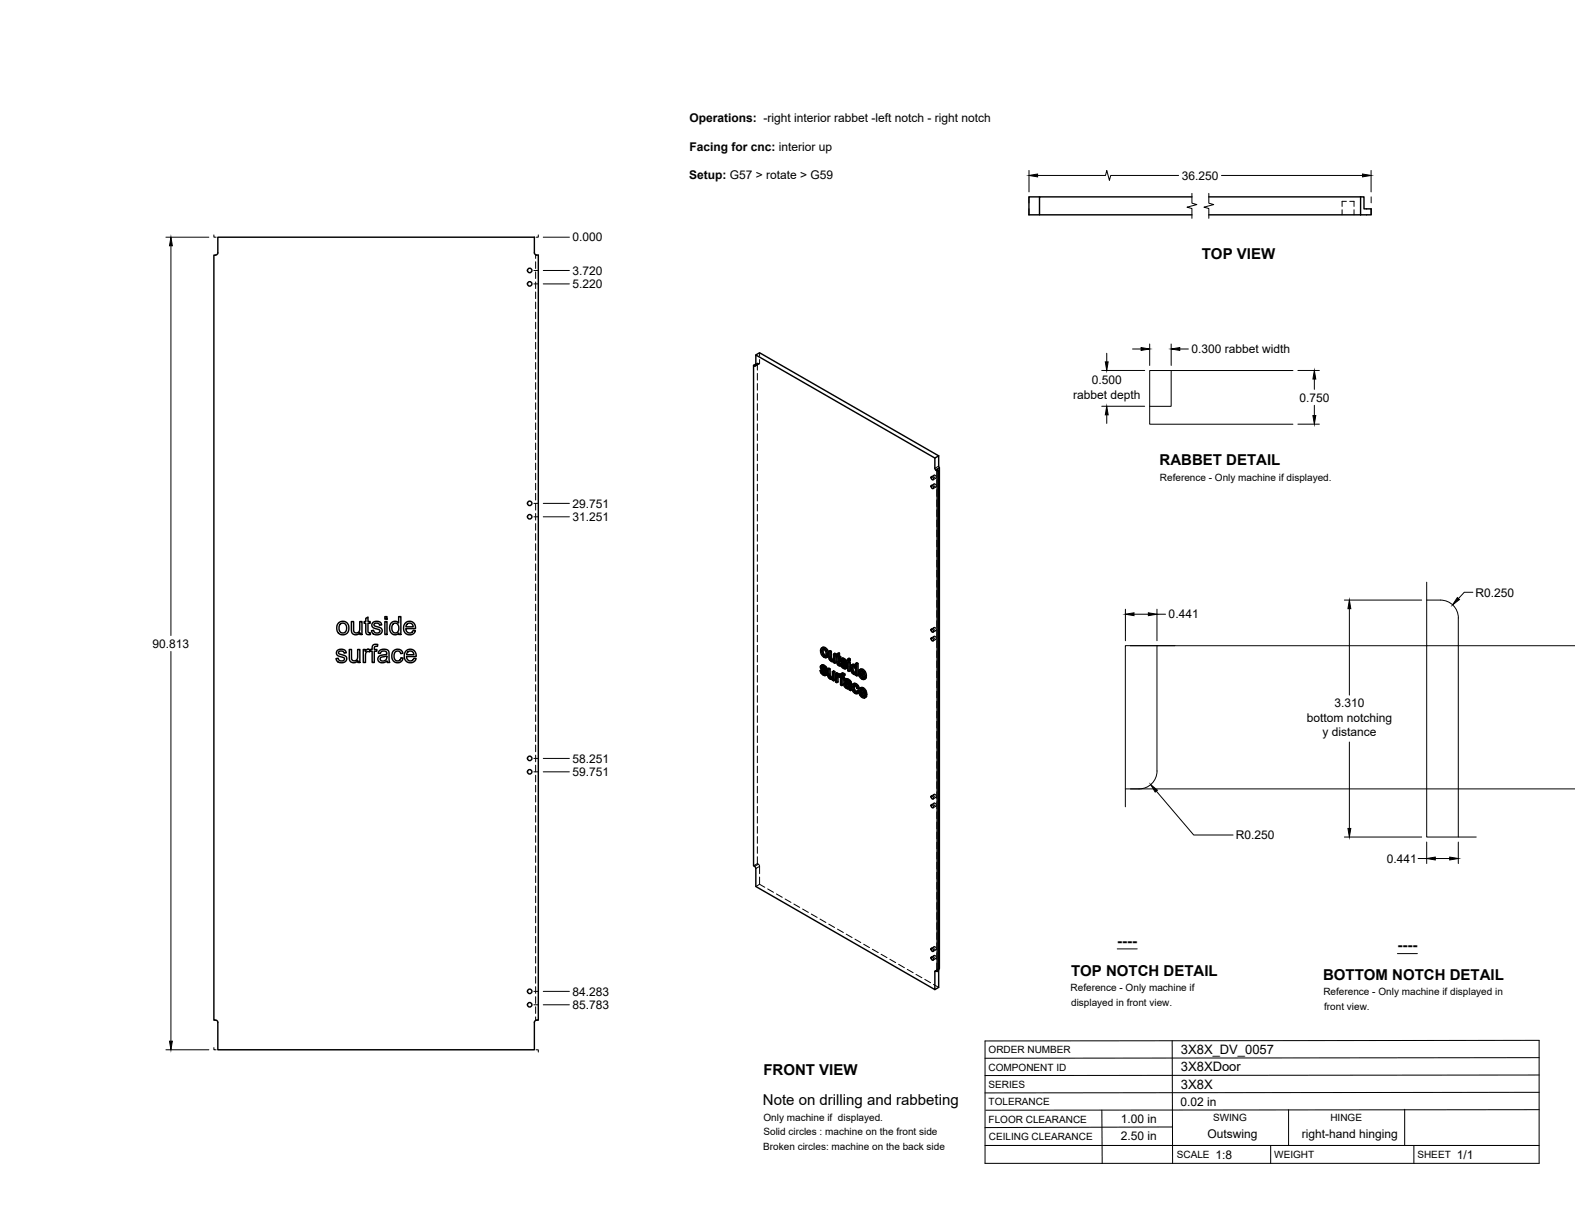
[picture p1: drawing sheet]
<svg xmlns="http://www.w3.org/2000/svg" width="559mm" height="432mm" viewBox="0 0 559 432" stroke-linecap="round" stroke-linejoin="round" font-family="sans-serif">
<!-- layer: Visible -->
<g fill="none" stroke="#000" stroke-width=".51">
<path d="M368.8 69.9h-3.7v6.3h57.8M422.9 69.9h-54.1v6.3M428.9 76.2h53.8M428.9 69.9h53.8M482.7 69.9h1.2v4.2h2.6v2.1h-3.8M482.7 69.9v6.3M76.5 90.5h-.6v271.5h.6M76.5 90.5l.6-.2 .2-.6v-5.5h112.3l.1 5.8 .4 .4 .9 .1v271.5h-.9l-.5 .7v9.8h-112.3v-9.7l-.2-.6-.6-.2M268.2 125.9l1.3-.7 63.5 36.5M268.2 129.2l-.8 .4M330.4 172.3l.6 .2 .2 .8-.7-.2zM330.4 169.2l.6 .2 .2 .8-.7-.2z"/>
<path d="M331.7 162.5l-63.5-36.6v3.7l-.3 .3-.5-.3v177.6l.3 .2M332.4 166.5l.5 .4M332.5 167.1v177.6l-.4-.2M332.9 166.9l-.4 .2-.4-.2M332.9 166.9v177.5l-.4 .3M333 161.7l-1.3 .8v3.7l.4 .7M333 161.7v3.7l.3 .6M333.3 166l-.9 .5M333.3 166v177.7l-.4 .2M129.8 219.4l.8-.5v1.6h.7v.6h-.7v2.9l.2 .5h.5l.1 .6a1.14 1.14 0 0 1-1.3-.1 1.14 1.14 0 0 1-.3-1.2v-2.7h-.6v-.6h.6zM136.5 218.8h.8v.9h-.8zM119.7 230.8l.8-.4a1.7 1.7 0 0 1 2.4 1.2l-.8 .1a.96 .96 0 0 0-1-.8 .96 .96 0 0 0-.9 1l1 .4a1.53 1.53 0 0 1 1.8 1.8 2.03 2.03 0 0 1-2 1.1 2.03 2.03 0 0 1-1.8-1.5l.8-.1a1.08 1.08 0 0 0 1.1 1 1.08 1.08 0 0 0 1-1.1l-.4-.3a2.24 2.24 0 0 1-2.3-1.3z"/>
<path d="M120.2 220.9l.7-.4a2.33 2.33 0 0 1 2.9 2.8 2.33 2.33 0 0 1-3.7 1.3 2.88 2.88 0 0 1 .1-3.7zM120.6 221.5l.7-.4a1.73 1.73 0 0 1 1.7 1.8 1.73 1.73 0 0 1-1.7 1.7l-.3-.2a2.21 2.21 0 0 1-.4-2.9zM123.9 230.4h.8v2.6a1.15 1.15 0 0 0 1.2 1.5 1.15 1.15 0 0 0 1-1.6v-2.5h.8v4.7h-.7v-.7a1.65 1.65 0 0 1-2 .7 1.65 1.65 0 0 1-1.1-1.8zM124.7 220.5h.8v2.6a1.15 1.15 0 0 0 1.1 1.5 1.15 1.15 0 0 0 1-1.6v-2.5h.8v4.6h-.7v-.6a1.65 1.65 0 0 1-1.9 .7 1.65 1.65 0 0 1-1.1-1.8zM128.9 230.4h.7v.7a1.11 1.11 0 0 1 1.7-.5l.7-.2v-.4a1.31 1.31 0 0 1 .6-1.3 1.31 1.31 0 0 1 1.4 0l-.1 .6a.74 .74 0 0 0-1.1 .7v.4h.9v.7h-.9v4h-.8v-4h-.7v-.4l-.2 .6a.84 .84 0 0 0-.9-.1 .84 .84 0 0 0-.5 .8v3.1h-.8zM132.3 220.9l.8-.4a1.7 1.7 0 0 1 2.3 1.2l-.7 .1a.96 .96 0 0 0-1-.8 .96 .96 0 0 0-.9 .9l.6 .4a1.95 1.95 0 0 1 2.2 1.3 1.95 1.95 0 0 1-1.8 1.6 1.95 1.95 0 0 1-2-1.4l.7-.2a1.1 1.1 0 0 0 1.2 1 1.1 1.1 0 0 0 1-1l-.4-.3a2.21 2.21 0 0 1-2.4-1.3zM134.5 231a2.17 2.17 0 0 1 3.5 .4l.3 3.7h-.8l-.2-.6a1.76 1.76 0 0 1-1.9 .7 1.76 1.76 0 0 1-1.3-1.6v-.2a1.71 1.71 0 0 1 1.7-1l.4-.1a.72 .72 0 0 0 1-.6 .72 .72 0 0 0-.9-.7l-1 .2-.4 .7-.7-.1zM135 233.4l2.2-.7a1.3 1.3 0 0 1-.6 1.7 1.3 1.3 0 0 1-1.7-.6zM136.5 220.5h.8v4.6h-.8zM138.8 221a1.73 1.73 0 0 1 2.6 .1v-2.3h.8v6.3h-.7v-.5a1.89 1.89 0 0 1-2.3 .4 1.89 1.89 0 0 1-1-2.2zM139.4 221.5l.4-.3a1.76 1.76 0 0 1 1.7 1 1.76 1.76 0 0 1-.4 2l-.4 .3a1.77 1.77 0 0 1-1.7-1 1.77 1.77 0 0 1 .4-2zM139.6 231a1.95 1.95 0 0 1 1.9-.7 1.95 1.95 0 0 1 1.4 1.5l-.7 .1a1.29 1.29 0 0 0-1.7-.7 1.29 1.29 0 0 0-.7 1.7l.1 .7a1.18 1.18 0 0 0 1.3 .9 1.18 1.18 0 0 0 1-1.1l.8 .1-.3 .9a2.16 2.16 0 0 1-2.9 .4 2.16 2.16 0 0 1-.7-2.9z"/>
<path d="M143.9 220.9a2.13 2.13 0 0 1 2.5-.2 2.13 2.13 0 0 1 1 2.3h-3.4l.1 .7a1.29 1.29 0 0 0 1.3 .9 1.29 1.29 0 0 0 1.2-.9l.8 .1-.3 .6a2.32 2.32 0 0 1-3.2 .3 2.32 2.32 0 0 1-.4-3.2zM144 231a2.15 2.15 0 0 1 2.6-.4 2.15 2.15 0 0 1 1.1 2.3h-3.5l.2 .7a1.3 1.3 0 0 0 1.2 .9 1.3 1.3 0 0 0 1.2-.9l.8 .1-.3 .6a2.32 2.32 0 0 1-3.2 .3 2.32 2.32 0 0 1-.4-3.2zM144.4 221.4l1.3-.3a1.27 1.27 0 0 1 .9 1.3h-2.6zM144.7 231.4l.8-.4 .7 .1 .6 1.2h-2.5zM291 237.9l.7 1.4 .8 .4 .5-.1M291.3 236.2l.6-.3 .8 .3 .8 1.3-.5 .3-.1-.6M291.6 231.2v-.5a.91 .91 0 0 1 1.1 0 .91 .91 0 0 1 .4 1l-.2 1-.6 .1M291.6 237.7l-.6 .2 .4 .2M291.6 238.7l.5 .4 .4-.3M291.7 237.3l1 .9 .5-.2M291.8 237.9l-.4 .2 .2 .6 .5-.3M291.8 235.9l-.8 .7 .3 .8 .5 .5a1.11 1.11 0 0 1 .8 1.3l-.5-.1"/>
<path d="M291.8 236.6l-.3 .4 .5-.2M291.8 232.2l.5 .6 .5-.3M291.9 238l.8 .9M292 236.7l.6 .7M292 236.3l.5 .4 .5-.2M292 230.9l-.4 .3v.4l.2 .6 .4-.3M292 236.8l.6 .8 .4 .2M292 236.8h-.5M292.1 235.9l-.8 .3M292.1 230.4l.1 1.4 .8 .8M292.1 237l-.4 .3-.2-.3M292.3 230l.9 .9 .5-.2"/>
<path d="M292.5 236.1l-.5 .2-.4-.1M292.5 236.7l.4 .5 .4-.2M292.7 238.2l.3 .5 .5-.3M292.8 229.8l-.5 .2-.8-.1M292.9 237.7l.5 .5 .2 .8-.7 .7M293 238.7l.1 .5 .5-.3M293.1 239.2l-.1 .4 .5-.3M293.2 230.9l.4 1.4 .4-.3M293.4 233.1a1.73 1.73 0 0 1-2.2-1.6l-.1-1 .3-.5 .9-.4 .9 .4 .6 .9 .2 1-.1 .9-.7 .5M293.6 232.3l-.2 .8 .5-.3M293.6 237.3l.5 .3 .4-.3M294.1 231.1l.4 .3 .5-.3"/>
<path d="M294.1 237.6v2.2l.5-.2M294.1 239.8l.2 .4 .4-.2M294.5 231.4v2.2l.5-.3M294.5 233.6l.2 .4 .5-.3M294.7 234l.3 .3 .5-.3M295 234.3l.4 .1M295.4 234.4l.2-.1zM295.7 234.1l-.7-.6v-2.4l-.5-.3-.4 .3 .1 2.7 .8 .9h.8M295.8 238.6v3l.4-.3v-3l-.4-.3-.5 .3v1.8l-.3 .5 .2-.1M295.8 234.7v.4l.4 .2M295.8 234.7l-.2 .1M296.2 232.3v3l.4-.2v-3l-.4-.3-.5 .3v2.1"/>
<path d="M296.2 238.3l-.4 .3-.5-.3M296.6 232.1l-.4 .2-.5-.2M296.6 233l.3 .2 .2 2.5 .7 .6 .4-.2M296.9 232.4l-.3 .2 .3 .2v-.8l.9-.3v1l.5 .3v.4l-.5 .3v-.4M297.3 239.3v-.4l-.4-.2-.5 .3v3l.5 .2M297.3 239.9l-.3 .2-.1 .5 .4-.2M297.3 238.9l-.5 .3-.4-.2M297.4 239.9l-.1 2.1-.4 .2v-1.6M297.4 239.9l.5 .3M297.4 239.9l-.4 .2M297.4 232v1l.4-.3M297.4 239.4l.4 .4"/>
<path d="M297.6 239.1l-.8 .5v-.4M297.6 235.7l.2 .1M297.8 231.7l-.9 .3M297.8 239.8v.4M297.8 239.9l-.1 .3M297.8 235.8l.1 .5M297.9 239.2l-.8 .2M297.9 235.2l-.5 .3v-2.1l.4 .3v1.4l.3 .4M297.9 235.4l-.5 .1M298.1 235.5l.7 1.4 .8 .4 .5-.1M298.1 235.5l-.6 .1M298.1 235.5h.1"/>
<path d="M298.1 235.7l-.3 .1M298.3 233l-.5 .3-.4-.3M298.4 233.8l.5-.3 .9 .3 .8 1.3-.5 .3-.1-.6M298.4 239.1l.8-.3 .6 .4-.1 .4-.4 .3 .1-.4M298.6 234.4l.4-.1 1.1 1.1M298.7 235.3l-.6 .2 .4 .2M298.7 236.3l.5 .4 .5-.2M298.8 234.9l1 1 .5-.3M298.9 235.5l-.4 .2 .1 .4 .6-.1M298.9 234.3l-.3 .4 .5-.3M298.9 233.5l-.6 .4-.1 .6 1.6 2.1M298.9 238.8l-.6 .4-.1 .8-.4-.2 .4-.3-.3-.3"/>
<path d="M298.9 239.2l.5 .3 .4-.3M299 235.6l.8 .9M299.1 234.3l.6 .7M299.1 239.8l.5 .5v.4l-.4 .2v-.4M299.1 233.9l.6 .5 .4-.3M299.2 236.7l.5 .1M299.2 233.5l-.8 .3M299.3 234.6l-.5 .3-.2-.2M299.3 239.9l-.6-.3v.6l.4-.2M299.4 238.9l-.5 .3-.4-.2M299.6 233.7l-.5 .2-.4-.1M299.7 234.4l.3 .4 .4-.2"/>
<path d="M299.8 236.6l-.1 .2M299.8 235.9l.3 .4 .5-.3M300 235.3l.6 .7 .1 .6-.7 .7M300.1 236.3l.1 .5 .5-.3M300.2 236.8l-.1 .4 .5-.3M300.8 235l.4 .2 .5-.2M301.2 234.7l.5 .3v3l-.5 .2v-3M301.2 234.7l-.4 .3v3l.4 .2M301.2 234.1v.6l.5-.3v-.6l-.5-.2-.4 .2v.6l.4 .3M301.7 233.8l-.5 .3-.4-.3M302.1 236l.7-.3 .8 .3M302.4 238.3l.5 .5 .4-.2"/>
<path d="M302.4 236.5l.7 .2 .5 .9-.1 1.1-.6 .1M302.5 236.5l-.3 .8M302.6 237l-.4 .3v.5l.2 .5 .5-.3M302.7 236.5l.1 1.4 .7 .8M302.7 235.7l-.5 .2a2.01 2.01 0 0 0 1.3 3.4l.1-.1M302.8 236.1l.5 .3M303.3 235.8l-.5 .3-.6-.2M303.6 235.4l.4 .3 .4-.3M303.6 239.2v.4l.4 .2M303.6 239.2l-.2 .1M304 235.7v4.1l.4-.2v-4.2l-.4-.2-.4 .2v1.5l-.3-.5 .3-.1M305.2 239.9l.6 .6 .4-.3"/>
<path d="M305.5 238.4l-.5 .2 1.5 .9-.6-1.2a.48 .48 0 0 0-.6-.2 .48 .48 0 0 0-.3 .5M305.5 238.1v.3l.8 .5M305.5 239.4l.9 .9M305.7 239.7l-.5 .2-.2-.9 1.9 1.1M305.8 237.8l.8 .9 .4-.3M306.2 237.5l-.4 .3-.9-.1M306.6 238.7l.3 1.3 .5-.2M330.4 226.4l.6 .1 .2 .8-.7-.1zM330.4 223.2l.6 .2 .2 .8-.7-.1zM294.3 240.2l.3 .3 .5-.2M294.6 240.5l.4 .1M295.3 240.4l-.7-.6-.1-2.5-.4-.2-.5 .2 .1 2.5 .8 1.1h.9"/>
<path d="M295.4 240.9v.4l.4 .3M295.4 240.9l-.2 .1M297.8 240.2l.4 .2v2.6l.5 .2M298.7 240.2l.5 .3 .4-.2M299.1 240.9v2.1l-.4 .2v-2.6l.5 .3M299.6 242.4l.6-.3 1 .3M299.7 241.1l1-.2 1.2 .9 .3 3-.4 .2-.2-.4M299.9 242.9l.3-.1a.78 .78 0 0 1 .9 1M300 243.5l.4 .4 .4-.3M300 242.8l-.2 .3M300.1 242.1l-.7 .6 .2 .9 .8 .7h.8l.1 .5 .5 .2M300.2 242.9l-.4 .2 .1 .3 .5-.1"/>
<path d="M300.3 242.9l.2 .5 .6 .4M300.3 241.6l-.4 .1a.92 .92 0 0 1 1.3 1.1l-1.2-.4M300.3 241.6h.1M300.4 243.9l.4 .1M300.4 242.1l-.7 .2M300.5 240.8l-1 .5-.1 .2 .5 .4M300.6 241.3l.6 .4 .4-.3M300.8 244l.3-.1zM301.1 241l-.5 .3-.6-.3M301.2 241.7l.3 .4 .4-.3M301.5 242.1l.1 .4 .4-.2M301.6 242.5v2.1l.5-.3"/>
<path d="M302.5 242.8l.7-.4 .7 .3 .6 .5 .3 1-.4 .2-.3-.9M302.6 244l.2 1 .5-.2M302.8 245l.6 .6 .4-.3M303.1 243.8l-.5 .2 .1-.4a.64 .64 0 0 1 .7-.4 .64 .64 0 0 1 .5 .7l.5 .5M303.1 243.2l.1 1.3 .8 .9M303.2 242.4l-.5 .3a2 2 0 0 0 .1 2.9l.6 .5h.7M303.4 242.9l.7 .6 .4-.3M303.8 242.6l-.4 .3-.7-.2M304 245.2l-.2 .5-.4-.1M304.7 245.4l-.6 .7 .6-.4M304.7 245.1l-.2-.1-.5 .2 .4 .3M305.4 246.5l.5 .6 .5-.3"/>
<path d="M305.6 244.9l-.4 .3 1.4 .8-.6-1.1a.48 .48 0 0 0-.5-.3 .48 .48 0 0 0-.3 .6M305.6 244.6v.3l.9 .5M305.7 245.9l.9 1M305.8 240.5l.4 .1M305.8 246.2l-.4 .3-.3-.9 2 1.1M305.9 244.3l.8 .9 .5-.2M305.9 247.1l.4 .1M306.3 244.1l-.4 .2-.9-.1M306.5 240.3l.4 .3 .5-.3M306.5 240.3l-.2 .2M306.6 246.8l.5 .4 .4-.3M306.6 246.8l-.2 .3"/>
<path d="M306.7 245.2l.4 1.4 .4-.3M306.8 240.1l-.3 .2M306.9 240l.5-.1-.1-.7-.6-1.3-1-.6-.8 .4-.4 1 .4 1.3 1.2 1.1 .6-.1 .2-.4M307 246.6l-.4 .2M307 240.1l.3 .5-.7 .4M307.1 246.6l.4-.2v-.4l-.7-1.6-.9-.5-.9 .3-.3 1.2 .4 1.3 1.1 .9h.5l.4-.4M307.1 246.7l.4 .2-.1 .2-.6 .5M330.4 285.6l.6 .1 .2 .9-.7-.2zM330.4 282.5l.6 .1 .2 .8-.7-.1zM267.7 307.4l.5 .8v6.3l63.5 36.6v-6.3v-.3h.4M330.4 339.6l.6 .2 .2 .8-.7-.2zM330.4 336.5l.6 .2 .2 .8-.7-.2z"/>
<path d="M333.1 343.8l-.1 6.5-1.3 .8"/>
<circle cx="187.9" cy="96" r=".79"/>
<circle cx="187.9" cy="100.7" r=".79"/>
<circle cx="187.9" cy="178.6" r=".79"/>
<circle cx="187.9" cy="183.4" r=".79"/>
<circle cx="187.9" cy="269.1" r=".79"/>
<circle cx="187.9" cy="273.8" r=".79"/>
<circle cx="187.9" cy="351.7" r=".79"/>
<circle cx="187.9" cy="356.5" r=".79"/>
</g>
<!-- layer: Hidden -->
<g fill="none" stroke="#000" stroke-width=".35">
<path d="M476.2 74.4v1.8M477.7 71.4h-1.5v1.8M478.9 71.4h1.5v1.8M480.4 74.4v1.8M190 90.4v1.3M190 92.9v2.4M190 96.5v2.3M190 100v2.4M190 103.6v2.4M190 107.2v2.4M190 110.7v2.4M190 114.3v2.4"/>
<path d="M190 117.9v2.4M190 121.5v2.3M190 125v2.4M190 128.6v2.4M190 132.2v2.4M190 135.7v2.4M190 139.3v2.4M268.7 132.5v2.4M268.7 136.1v2.4M268.7 139.7v2.3M268.7 128.9l-.5 .3M269.4 129.1l-1.4 .8"/>
<path d="M269.5 127.6v1.4l-.3 .1-.5-.2v2.4M269.5 125.2v1.2M190 142.9v2.4M190 146.5v2.3M190 150v2.4M190 153.6v2.4M190 157.2v2.4M268.7 143.2v2.4M268.7 146.8v2.4M268.7 150.4v2.3M268.7 153.9v2.4M268.7 157.5v2.4"/>
<path d="M190 160.7v2.4M190 164.3v2.4M190 167.9v2.4M190 171.5v2.3M190 175v2.4M190 178.6v2.4M268.7 161.1v2.4M268.7 164.7v2.3M268.7 168.2v2.4M268.7 171.8v2.4M268.7 175.4v2.4M268.7 178.9v2.4"/>
<path d="M331.4 171.7a.58 .58 0 0 1 .7 .3 .58 .58 0 0 1-.3 .8l-.4-.5zM331.4 168.6a.58 .58 0 0 1 .7 .3 .58 .58 0 0 1-.3 .8l-.4-.5zM331.4 171.7l-1 .6M331.4 168.6l-1 .5M332.1 172.8l-1 .6M332.1 169.7l-1 .5M332.4 166.5v2.5M332.4 170.2v2.4M332.4 173.8v2.3M332.4 177.4v2.3M190 182.2v2.4M190 185.8v2.3"/>
<path d="M190 189.3v2.4M190 192.9v2.4M190 196.5v2.3M268.7 182.5v2.4M268.7 186.1v2.4M268.7 189.7v2.3M268.7 193.2v2.4M268.7 196.8v2.4M332.4 180.9v2.4M332.4 184.5v2.4M332.4 188.1v2.4M332.4 191.6v2.4"/>
<path d="M332.4 195.2v2.4M332.4 198.8v2.4M190 200v2.4M190 203.6v2.4M190 207.2v2.4M190 210.8v2.3M190 214.3v2.4M190 217.9v2.4M268.7 200.4v2.4M268.7 203.9v2.4M268.7 207.5v2.4M268.7 211.1v2.4"/>
<path d="M268.7 214.7v2.3M268.7 218.2v2.4M332.4 202.4v2.3M332.4 205.9v2.4M332.4 209.5v2.4M332.4 213.1v2.4M332.4 216.6v2.4M190 221.5v2.4M190 225v2.4M190 228.6v2.4M190 232.2v2.4M190 235.8v2.3"/>
<path d="M190 239.3v2.4M268.7 221.8v2.4M268.7 225.4v2.4M268.7 229v2.3M268.7 232.5v2.4M268.7 236.1v2.4M268.7 239.7v2.3M291.4 237.7l.4 .9M291.5 236.4l-.5 .2M291.6 236.1l-.5 .2M291.6 230.7l-.5 .2M291.6 237.7l.3 .3"/>
<path d="M291.6 236.9l-.5 .2M291.7 235.9l-.2 .8 .7 .9a1.14 1.14 0 0 1 .9 1.3h-.4M291.8 238.6l.9 .8h.6M291.8 238.6l-.5 .2M291.9 237.8l-.1 .1M291.9 237.3l-.5 .3M291.9 232l.8 .9 1 .1M291.9 232l-.4 .3M291.9 236.6h-.1M292 229.6l-.4 .9 .3 1.5M292.1 236.4l-.6 .3M292.2 230.2l-.1 .2"/>
<path d="M292.2 230.2l.8 .2 .5 .9v.9l-.5 .4M292.2 230.2l-.4 .2M292.5 236.5l-.5 .2a.33 .33 0 0 1 .2-.4 .33 .33 0 0 1 .4 .3l.9 .9M292.5 239.3l-.4 .2M292.6 237.4l.3 .3M292.8 230.2l-.5 .3M292.8 232.9l-.5 .3M292.9 236.9l-.5 .2M293 239l-.4 .2M293 238.4l-.5 .2M293.1 237.3l-.5 .3M293.1 239.5l-.5 .2"/>
<path d="M293.1 238.7l-.4 .3M293.3 232.5l-.4 .3M293.3 230.8l-.4 .3M293.4 233.1l-.4 .3M293.6 231.8l-.5 .2M294.1 237.1l.2 2.8 .8 .8 .7-.1v.5l.4 .2M294.1 239.4l-.4 .3M294.3 239.9l-.5 .3M294.5 230.8v2.2l.3 .8 .6 .6h.8v.4l.4 .3M294.5 233.2l-.4 .3M294.7 233.7l-.5 .2M295 234.1l-.5 .2"/>
<path d="M295.4 234.4l-.4 .3M295.8 238v1.9l-.1 .4-.4 .1M296 234.1l-.4 .3M296.1 234l-.4 .2 .2-.1M296.2 231.8v2l-.5 .3M296.2 234.8l-.4 .3M296.2 234.4l-.4 .3M296.6 232.6v.4l.5-.3M296.9 238.7v3l.4 .3M297.1 232.3l-.2 .1M297.3 239.4l-.5 .2M297.4 231.8v.7l-.3-.2v.4l.3 .2 .1 2.4 .8 .8-.2-.6"/>
<path d="M297.4 232.5l-.5 .3M297.4 232.9l-.5 .3M297.4 239.8l-.1 .1M297.5 235.3l-.5 .2M297.5 239.2l-.2 .1M297.5 239.7l-.4 .2M297.6 239.6l-.5 .3M297.6 235.6l-.4 .3M297.8 239.7l-.4 .2 .3-.3 .5 .4 .1-.3 .4 .4v2.6l.4 .3M297.8 233.2l-.4 .2M298 235.9l-.4 .3M298.3 233.4l-.5-.2v.5"/>
<path d="M298.3 239.6l-.5 .2M298.3 239.9l-.5 .3M298.3 239.7l-.5 .2M298.3 235.6l-.2 .1M298.3 236.1h-.1M298.5 235.3l.4 .9M298.6 234l-.4 .3M298.7 239.7l-.5 .3M298.7 233.7l-.5 .2M298.7 235.3l.3 .3M298.7 234.5l-.4 .2M298.7 239l-.4 .2"/>
<path d="M298.8 233.6l-.2 .7 .7 .9a1.11 1.11 0 0 1 .9 1.3h-.4l.4-.2M298.9 238.8l-.2 .9-.4-.2M298.9 236.2l.8 .7 .8 .1M298.9 236.2l-.5 .3M299 235.4l-.1 .1M299 234.9l-.5 .3M299 234.2l-.1 .1M299.1 234.3a.33 .33 0 0 1 .2-.4 .33 .33 0 0 1 .4 .3l.5 .8 .4 .1M299.1 234l-.4 .3M299.2 234l-.5 .3M299.2 239.4l-.5 .2M299.5 239.4l-.5 .3"/>
<path d="M299.6 234.1l-.5 .3M299.7 236.9l-.5 .2M299.7 235l.3 .3M299.7 239.6l-.4-.2-.2 .4M300 234.5l-.4 .2M300.1 236.6l-.4 .2 .4-.2M300.1 236l-.4 .2M300.2 235l-.5 .2M300.2 237.1l-.5 .2M301.2 234.7v3l.5 .3M301.2 233.6v.5l.5 .3M301.2 237.7l-.4 .3"/>
<path d="M301.2 234.1l-.4 .3M302.2 236.8l-.5 .2M302.3 236l-.4 .3M302.3 237.7l-.4 .2M302.5 235.8l-.3 .5 .1 1.1a1.46 1.46 0 0 0 1.7 1.6v.3l.4 .3M302.7 238.4l-.4 .3M302.8 236.3l-.1 .2M302.8 236.3l.7 .1 .5 .9v1.1l-.5 .3M302.8 236.3l-.3 .2M302.9 236.2l-.5 .3M303.3 239l-.4 .2M303.3 236.3l-.4 .2"/>
<path d="M303.7 236.2l-.1 .1M303.8 238.6l-.4 .2M303.8 236.9l-.4 .2M304 235.2v1.4l-.4-.6M304 236.6l-.4 .3M304 239.3l-.4 .3M304 239l-.4 .2M304 237.9l-.4 .2M305 238.4l-.5 .3M305.3 239.7l-.4 .3M305.3 237.4l-.3 .7 .3 1.6 .9 1 .9 .1M305.4 238.8l-.4 .2"/>
<path d="M305.5 239.4l-.1-.6 2 1.1M305.7 237.9l-.2 .2M305.7 237.9l.8 .3 .4 1-.6-.3M305.7 237.9l-.5 .2M306.2 237.9l-.4 .3M306.7 238.5l-.4 .3M306.9 239.2l-.4 .3M331.4 225.8a.58 .58 0 0 1 .7 .3 .58 .58 0 0 1-.3 .7l-.4-.4zM331.4 222.7a.58 .58 0 0 1 .7 .3 .58 .58 0 0 1-.3 .7l-.4-.5zM331.4 225.7l-1 .6M331.4 222.6l-1 .6M332.1 226.8l-1 .6"/>
<path d="M332.1 223.7l-1 .6M332.4 220.2v2.4M332.4 223.8v2.4M332.4 227.4v2.3M332.4 230.9v2.4M332.4 234.5v2.4M332.4 238.1v2.4M190 242.9v2.4M190 246.5v2.4M190 250v2.4M190 253.6v2.4M190 257.2v2.4"/>
<path d="M268.7 243.2v2.4M268.7 246.8v2.4M268.7 250.4v2.4M268.7 254v2.3M268.7 257.5v2.4M294.6 240.3l-.5 .3M295 240.7l-.5 .2M295.4 240.4l-.2 .1M295.6 240.3l-.5 .3M295.7 240.2l-.4 .3M295.8 241.1l-.4 .2M295.8 240.6l-.4 .3"/>
<path d="M296.9 241.7l-.5 .3M298.7 242.7l-.5 .3M298.7 240.1l-.5 .3M299.1 240.4l-.4 .2M299.6 240.7l-.5-.3v.5M299.8 242.6l-.4 .2M299.9 241.3l-.5 .2M299.9 242.2l-.5 .3M300 242.1l-.2 .7 .2 .6 .9 .7h.8l.1 .4M300 243.4l-.4 .2M300.1 240.9l-.5 .2M300.1 240.8l-.2 .5 .4 .3a.8 .8 0 0 1 1-.1 .8 .8 0 0 1 .3 .9h-.4"/>
<path d="M300.2 242.9l.3-.3a.78 .78 0 0 1 .9 .2 .78 .78 0 0 1 .1 .8l-.4 .2M300.4 242.6l-.4 .2 .4-.2M300.5 242.6l-.4 .2M300.5 241.3l-.4 .2M300.7 244l-.5 .2M301 241.4l-.5 .3M301.2 244.2l-.5 .2M301.4 243.7l-.4 .3M301.5 241.9l-.4 .2M301.6 243.6l-.5 .3 .2-.1M301.6 242.9l-.4 .3M301.6 242.5l-.4 .3"/>
<path d="M301.6 242.4l-.4 .3M301.7 244.1l-.5 .2M301.8 244.5l.4 .3M301.8 244.5l-.5 .3M302.6 243.5l-.4 .3M302.8 242.7l-.5 .3M302.9 244.9l-.4 .2M303 242.5l-.4 1 .3 1.4 .9 .8 .7 .2M303.1 243.2a.77 .77 0 0 1 1-.1 .77 .77 0 0 1 .3 .9l.4 .2M303.3 243l-.5 .3M303.8 245.7l-.4 .3M303.8 243l-.4 .3"/>
<path d="M304.2 243.4l-.5 .3M304.2 245.4h-.2M304.2 245.4l-.4 .3M304.4 244l-.4 .2M304.5 245l-.3 .4M304.7 245.1l.2 .2-.2 .4M304.9 245.3l-.2 .1M305.1 245l-.4 .2M305.5 244l-.4 .8 .4 1.5 .9 .9 .8 .1M305.5 246.3l-.5 .2M305.6 245.3l-.5 .3M305.7 245.9l-.1-.6 1.9 1.1"/>
<path d="M305.8 244.4l-.2 .2M305.8 244.4l.9 .4 .3 1-.5-.4M305.8 244.4l-.4 .3M306.2 240.7l-.4 .2M306.3 244.5l-.4 .3M306.4 247.2l-.5 .3M306.4 240.3h.2M306.6 246.9h.2M306.7 240.3l-.4 .2 .3-.2M306.8 246.9l-.4 .2M306.9 245.1l-.5 .3M306.9 240l-.1 .1"/>
<path d="M307 240.8l-.5 .3M307 240.1l-.4 .2M307 245.8l-.4 .2M307 246.6h.1M307.1 247.4l-.4 .3M307.1 246.7l-.3 .2M332.4 241.6v2.4M332.4 245.2v2.4M332.4 248.8v2.4M332.4 252.4v2.3M332.4 255.9v2.4M332.4 259.5v2.4"/>
<path d="M190 260.8v2.3M190 264.3v2.4M190 267.9v2.4M190 271.5v2.4M190 275.1v2.3M190 278.6v2.4M268.7 261.1v2.4M268.7 264.7v2.4M268.7 268.2v2.4M268.7 271.8v2.4M268.7 275.4v2.4M268.7 279v2.3"/>
<path d="M332.4 263.1v2.4M332.4 266.7v2.3M332.4 270.2v2.4M332.4 273.8v2.4M332.4 277.4v2.4M190 282.2v2.4M190 285.8v2.3M190 289.3v2.4M190 292.9v2.4M190 296.5v2.4M268.7 282.5v2.4M268.7 286.1v2.4"/>
<path d="M268.7 289.7v2.4M268.7 293.2v2.4M268.7 296.8v2.4M331.4 285a.56 .56 0 0 1 .7 .3 .56 .56 0 0 1-.3 .7l-.4-.5zM331.4 281.9a.58 .58 0 0 1 .7 .3 .58 .58 0 0 1-.3 .7l-.4-.5zM331.4 284.9l-1 .6M331.4 281.8l-1 .6M332.1 286l-1 .6M332.1 282.9l-1 .6M332.4 280.9v2.4M332.4 284.5v2.4M332.4 288.1v2.4"/>
<path d="M332.4 291.7v2.3M332.4 295.2v2.4M332.4 298.8v2.4M190 300.1v2.3M190 303.6v2.4M190 307.2v2.4M190 310.8v2.4M190 314.3v2.4M190 317.9v2.4M268.7 304v2.4l.8 .9v2.7M268.7 300.4v2.4M268.7 306.4l-1.3 .8"/>
<path d="M269.5 311.2v2.6l1.8 1M269.5 313.8l-1.3 .7M272.4 315.4l2 1.2M275.5 317.2l2 1.2M278.6 319l2 1.2M332.4 302.4v2.4M332.4 305.9v2.4M332.4 309.5v2.4M332.4 313.1v2.4M332.4 316.7v2.3M190 321.5v2.4M190 325.1v2.3"/>
<path d="M190 328.6v2.4M190 332.2v2.4M190 335.8v2.4M190 339.3v2.4M281.7 320.8l2 1.1M284.8 322.5l2 1.2M287.8 324.3l2.1 1.2M290.9 326.1l2.1 1.2M294 327.9l2.1 1.2M297.1 329.7l2.1 1.2M300.2 331.4l2.1 1.2M303.3 333.2l2.1 1.2"/>
<path d="M306.4 335l2.1 1.2M309.5 336.8l2.1 1.2M312.6 338.6l2.1 1.2M331.4 339a.56 .56 0 0 1 .7 .4 .56 .56 0 0 1-.3 .7l-.4-.5zM331.4 335.9a.56 .56 0 0 1 .7 .3 .56 .56 0 0 1-.3 .8l-.4-.5zM331.4 339l-1 .6M331.4 335.9l-1 .6M332.1 337l-1 .6M332.4 320.2v2.4M332.4 323.8v2.4M332.4 327.4v2.4M332.4 331v2.3"/>
<path d="M332.4 334.5v2.4M332.4 338.1v2.4M190 342.9v2.4M190 346.5v2.4M190 350.1v2.3M190 353.6v2.4M190 357.2v2.4M315.7 340.4l2.1 1.1M318.8 342.1l2.1 1.2M321.9 343.9l2.1 1.2M325 345.7l2.1 1.2M328.1 347.5l2.1 1.2"/>
<path d="M331.2 349.3l1.8 1M332.1 340.1l-1 .6M332.4 344.2l.5 .2M332.4 341.7v2.5M332.9 343.9l-.5 .3M333.2 343.7l-1.4 .8M333.3 343.7l-.2 .1M190 360.8v1.3"/>
</g>
<!-- layer: Reference -->
<g fill="none" stroke="#000" stroke-width=".35">
<path d="M365.1 69.9v2.1M365.1 74.1v2.1M486.5 69.9v2.1M486.5 74.1v2.1M75.9 83.4v.8h.8M189.4 96h1.6M191 83.4v.8h-.8M189.4 100.7h1.6M415.5 131.5v12.7h-7.6M458.7 131.5h-50.8v19h50.8M189.4 178.6h1.6M189.4 183.4h1.6"/>
<path d="M506.2 212.9a13 13 0 0 1 7.8 .7 6.3 6.3 0 0 1 3.4 5.7v77.7M506.2 206.6v90.4h17.6M410.5 229.1v44.4a6.4 6.4 0 0 1-6.4 6.4h-4.8M416.9 229.1h-17.6v57.2M189.4 269.1h1.6M189.4 273.9h1.6M189.4 356.5h1.6M189.4 351.7h1.6M75.9 371.7v.8h.8M190.2 372.5h.8v.8"/>
</g>
<!-- layer: Visible Narrow -->
<g fill="none" stroke="#000" stroke-width=".35">
<path d="M268.2 129.6l-.5 .2M332.6 166.7l-.5 .2M333 165.4l-1.3 .8M292.5 237.4l-.4 .2M294.5 239l-.4 .3M295 232.8l-.5 .2M297.8 234.9l-.4 .3M299.1 239.7l-.4 .2M299.7 235l-.5 .2M300.8 242.3l-.4 .2M302.1 242.7l-.5 .3M302.1 243.4l-.5 .3"/>
<path d="M332.1 344.5l-.4 .3M333 344h-.1"/>
</g>
<!-- layer: Hidden Narrow -->
<g fill="none" stroke="#000" stroke-width=".35">
<path d="M269.5 128.8l-1.3 .8M292.5 237.9l-.4 .3M294.1 239l-.5 .2M294.5 232.7l-.4 .3M295.8 239.6l-.5 .3M296.2 233.4l-.5 .3M297.4 234.6l-.5 .3M298.7 239.4l-.5 .3M299.1 239.7h.1M299.7 235.5l-.5 .3M300.9 242.7l-.4 .3M301.6 243.1l-.4 .3"/>
<path d="M269 306.6l-1.3 .8M269.5 307.4l-1.3 .8M332.6 344.2l-.5 .3M332.9 344l-.8 .5"/>
</g>
<!-- layer: Titleblock -->
<g fill="none" stroke="#000" stroke-width=".36">
<path d="M349.5 369.3l196.6-.2v43.7h-196.6zM415.9 369.3l.1 43.5M546.1 375.3l-196.6 .2M390.9 393.9l.2 18.9M416 399.9l-66.5 .2M457.2 393.7v12.7M498.4 393.6v12.7M546.1 393.7l-196.3 .2M546.1 387.6l-196.6 .2M546.1 381.4l-196.6 .2M349.5 406.4h196.6M450.8 406.4v6.4"/>
<path d="M501.6 406.4v6.4"/>
</g>
<!-- layer: FD_Dimensions -->
<g fill="none" stroke="#000" stroke-width=".35">
<path d="M365.1 60.5v7.6M368.1 62.3h24.1l.5-1.8 .9 3.5 .5-1.7h24.1M433.4 62.3h50M486.5 60.5v7.6M58.9 84.2h15.2M60.6 87.2v138.3M192.7 84.2h9.3M192.7 96h9.3M192.7 100.7h9.3M390.9 131.4h15.2M392.7 125.3v3.1M401.8 123.8h3.1"/>
<path d="M407.9 122v7.7M415.5 122v7.7M418.6 123.8h3M460.5 131.4h7.6M466.3 134.5v3.7M390.9 144.1h15.2M392.7 147.2v3M460.5 150.5h7.6M466.3 143.8v3.6M192.7 178.6h9.3M192.7 183.4h9.3M399.3 216.2v11.1"/>
<path d="M402.3 217.9h5.1M410.5 216.2v11.1M410.5 217.9h3M477 212.9h27.4M478.7 216v30.6M522.6 210.1h-3.1l-2.1 2.3M60.6 231.1v138.3M401.1 229.1h157.7M192.7 269.1h9.3M192.7 273.9h9.3M401.1 279.9h157.7M478.7 263.3v30.6"/>
<path d="M410.3 280.7l13.2 15.6h14M477 297h27.4M506.2 298.8v7.6M517.4 298.8v7.6M503.1 304.6h3.1M509.2 304.6h5.1M192.7 351.7h9.3M192.7 356.5h9.3M58.9 372.5h15.2"/>
</g>
<g fill="#000" stroke="#000" stroke-width=".35">
<path d="M365.1 62.3l3-.6v1.1zM483.4 61.7l3.1 .6-3.1 .5zM60.6 84.2l.6 3h-1.1zM392.2 128.4h1l-.5 3zM404.9 123.3l3 .5-3 .5zM415.5 123.8l3.1-.5v1zM466.3 131.4l.5 3.1h-1zM392.7 144.1l.5 3.1h-1zM465.8 147.4h1l-.5 3.1zM399.3 217.9l3-.5v1zM407.4 217.4l3.1 .5-3.1 .5zM478.7 212.9l.6 3.1h-1.1z"/>
<path d="M517.1 212l.7 .7-2.4 1.9zM408.3 278.4l2.3 2-.7 .6zM478.2 293.9h1.1l-.6 3.1zM506.2 304.6l3-.5v1zM514.3 304.1l3.1 .5-3.1 .5zM60.1 369.4h1.1l-.6 3.1z"/>
</g>
<!-- layer: Break Lines -->
<path d="M422.9 68.6v3.5l1.7 .5-3.5 .9 1.8 .5v3.5M428.9 68.6v3.5l1.7 .5-3.5 .9 1.8 .5v3.5" fill="none" stroke="#000" stroke-width=".35"/>
<!-- layer: Notes -->
<path d="M396.4 336.7h7.1M495.8 338.3h7.1" fill="none" stroke="#000" stroke-width=".35"/>
<g font-size="5.3">
<text x="426.4" y="92.1">TOP VIEW</text>
<text x="411.4" y="165.1">RABBET DETAIL</text>
<text x="396.4" y="335.5">----</text>
<text x="495.8" y="337.2">----</text>
<text x="380" y="346.1">TOP NOTCH DETAIL</text>
<text x="469.4" y="347.5">BOTTOM NOTCH DETAIL</text>
<text x="270.9" y="381.4">FRONT VIEW</text>
<text x="270.7" y="392.2">Note on drilling and rabbeting</text>
</g>
<g font-size="4.6">
<text x="419" y="373.8">3X8X_DV_0057</text>
<text x="419" y="380.1">3X8XDoor</text>
<text x="419" y="386.2">3X8X</text>
</g>
<g font-size="4.3">
<text x="244.6" y="43.2">Operations: -right interior rabbet -left notch - right notch</text>
<text x="244.6" y="53.4">Facing for cnc: interior up</text>
<text x="244.5" y="63.6">Setup: G57 &gt; rotate &gt; G59</text>
<text x="419.3" y="63.7">36.250</text>
<text x="203.1" y="85.7">0.000</text>
<text x="203.1" y="97.5">3.720</text>
<text x="203.1" y="102.2">5.220</text>
<text x="422.7" y="125.3">0.300 rabbet width</text>
<text x="387.3" y="136.4">0.500</text>
<text x="380.7" y="141.5">rabbet depth</text>
<text x="461" y="142.5">0.750</text>
<text x="203.1" y="184.9">31.251</text>
<text x="203.2" y="180.1">29.751</text>
<text x="523.5" y="211.6">R0.250</text>
<text x="414.6" y="219.4">0.441</text>
<text x="54.1" y="229.8">90.813</text>
<text x="473.4" y="251">3.310</text>
<text x="463.6" y="256">bottom notching</text>
<text x="469.2" y="261.1">y distance</text>
<text x="203.1" y="270.6">58.251</text>
<text x="203.1" y="275.4">59.751</text>
<text x="438.4" y="297.8">R0.250</text>
<text x="492" y="306.1">0.441</text>
<text x="203.1" y="353.2">84.283</text>
<text x="203.1" y="358">85.783</text>
<text x="418.8" y="392.4">0.02 in</text>
<text x="397.7" y="398.3">1.00 in</text>
<text x="397.7" y="404.3">2.50 in</text>
<text x="428.4" y="403.6">Outswing</text>
<text x="461.8" y="403.8">right-hand hinging</text>
<text x="431.3" y="411.1">1:8</text>
<text x="516.9" y="411.1">1/1</text>
</g>
<g font-size="3.5">
<text x="411.5" y="170.7">Reference - Only machine if displayed.</text>
<text x="379.9" y="351.7">Reference - Only machine if</text>
<text x="469.5" y="353.1">Reference - Only machine if displayed in</text>
<text x="380" y="356.8">displayed in front view.</text>
<text x="469.8" y="358.2">front view.</text>
<text x="350.8" y="373.6">ORDER NUMBER</text>
<text x="350.8" y="379.9">COMPONENT ID</text>
<text x="350.8" y="386.1">SERIES</text>
<text x="350.8" y="392.2">TOLERANCE</text>
<text x="270.9" y="397.7">Only machine if displayed.</text>
<text x="350.8" y="398.4">FLOOR CLEARANCE</text>
<text x="430.4" y="397.8">SWING</text>
<text x="472" y="397.7">HINGE</text>
<text x="270.8" y="407.9">Broken circles: machine on the back side</text>
<text x="270.9" y="402.8">Solid circles : machine on the front side</text>
<text x="350.8" y="404.4">CEILING CLEARANCE</text>
<text x="417.5" y="410.9">SCALE</text>
<text x="452.1" y="410.9">WEIGHT</text>
<text x="502.9" y="410.9">SHEET</text>
</g>
</svg>
